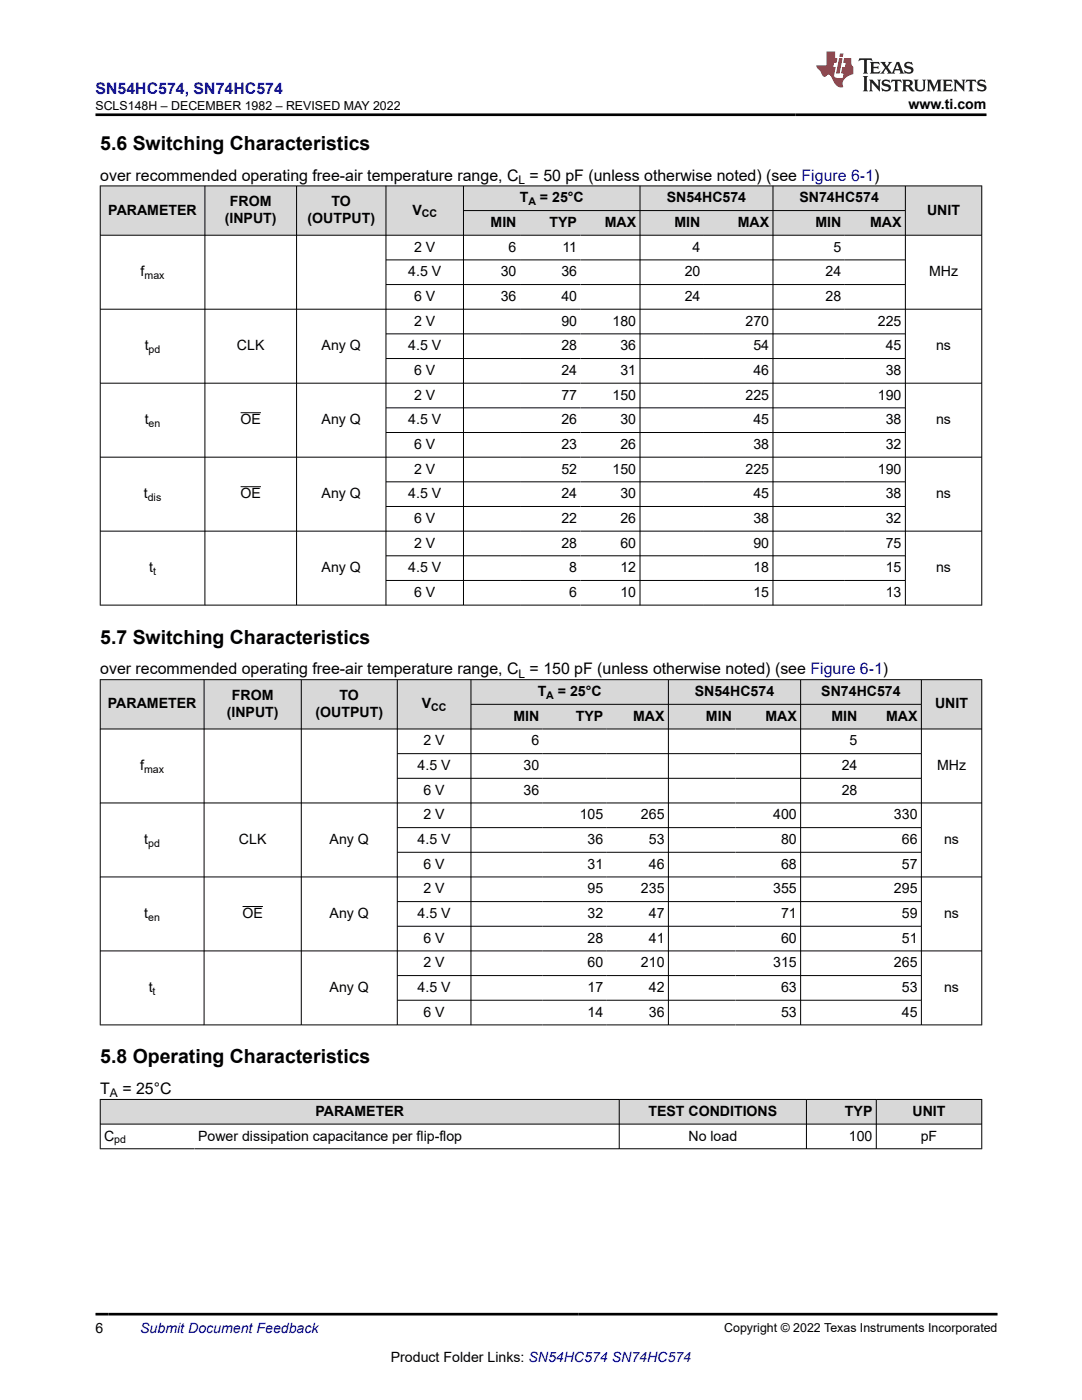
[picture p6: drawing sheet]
<svg xmlns="http://www.w3.org/2000/svg" width="216mm" height="279mm" viewBox="0 0 216 279" stroke-linecap="round" stroke-linejoin="round" font-family="sans-serif">
<g fill="#d8d8d8">
<path d="M20 37.1h175.9v4.9h-175.9z" fill-rule="evenodd"/>
<path d="M20.1 37.2h20.7v9.7h-20.7z" fill-rule="evenodd"/>
<path d="M40.9 37.2h18.2v9.7h-18.2z" fill-rule="evenodd"/>
<path d="M59.2 37.2h17.8v9.7h-17.8z" fill-rule="evenodd"/>
<path d="M77.1 37.2h15.3v9.7h-15.3z" fill-rule="evenodd"/>
<path d="M92.5 37.2h35.1v4.8h-35.1z" fill-rule="evenodd"/>
<path d="M127.8 37.2h26.4v4.8h-26.4z" fill-rule="evenodd"/>
<path d="M154.3 37.2h26.3v4.8h-26.3z" fill-rule="evenodd"/>
<path d="M180.7 37.2h15.1v9.7h-15.1z" fill-rule="evenodd"/>
<path d="M92.5 42.1h11.3v4.8h-11.3z" fill-rule="evenodd"/>
<path d="M103.8 42.1h12.1v4.8h-12.1z" fill-rule="evenodd"/>
<path d="M115.9 42.1h11.7v4.8h-11.7z" fill-rule="evenodd"/>
<path d="M127.8 42.1h12.7v4.8h-12.7z" fill-rule="evenodd"/>
<path d="M140.5 42.1h13.7v4.8h-13.7z" fill-rule="evenodd"/>
<path d="M154.3 42.1h14.3v4.8h-14.3z" fill-rule="evenodd"/>
<path d="M168.6 42.1h12v4.8h-12z" fill-rule="evenodd"/>
</g>
<g fill="none" stroke="#000" stroke-width=".2">
<path d="M19.9 37.1h176.1M20 37v83.8M40.9 37v83.8M59.2 37v83.8M77 37v83.8M92.5 37v83.8M127.7 37v83.8M154.2 37v83.8M180.7 37v83.8M195.9 37v83.8M19.9 46.9h176.1M77 51.9h103.7"/>
<path d="M77 56.8h103.7M92.5 42h88.2M19.9 61.7h176.1M19.9 76.5h176.1M77 66.6h103.7M77 71.6h103.7M19.9 91.2h176.1M48 82.4h4.1M48 97.1h4.1M77 81.4h103.7M77 86.3h103.7M77 96.2h103.7"/>
<path d="M19.9 106h176.1M77 101.1h103.7M77 110.9h103.7M77 115.8h103.7M19.9 120.8h176.1"/>
</g>
<g fill="#d8d8d8">
<path d="M20 135.6h175.9v5h-175.9z" fill-rule="evenodd"/>
<path d="M20.1 135.7h20.6v9.7h-20.6z" fill-rule="evenodd"/>
<path d="M40.8 135.7h19.3v9.7h-19.3z" fill-rule="evenodd"/>
<path d="M60.2 135.7h19v9.7h-19z" fill-rule="evenodd"/>
<path d="M79.3 135.7h14.6v9.7h-14.6z" fill-rule="evenodd"/>
<path d="M94 135.7h39.3v4.8h-39.3z" fill-rule="evenodd"/>
<path d="M133.4 135.7h26.3v4.8h-26.3z" fill-rule="evenodd"/>
<path d="M159.8 135.7h24v4.8h-24z" fill-rule="evenodd"/>
<path d="M183.9 135.7h11.9v9.7h-11.9z" fill-rule="evenodd"/>
<path d="M94 140.6h14.3v4.8h-14.3z" fill-rule="evenodd"/>
<path d="M108.3 140.6h12.8v4.8h-12.8z" fill-rule="evenodd"/>
<path d="M121.1 140.6h12.2v4.8h-12.2z" fill-rule="evenodd"/>
<path d="M133.4 140.6h13.3v4.8h-13.3z" fill-rule="evenodd"/>
<path d="M146.7 140.6h13v4.8h-13z" fill-rule="evenodd"/>
<path d="M159.8 140.6h12v4.8h-12z" fill-rule="evenodd"/>
<path d="M171.8 140.6h12v4.8h-12z" fill-rule="evenodd"/>
</g>
<g fill="none" stroke="#000" stroke-width=".2">
<path d="M19.9 135.6h176.1M20 135.6v69M40.7 135.6v69M60.1 135.6v69M79.3 135.6v69M94 135.6v69M133.4 135.6v69M159.8 135.6v69M183.9 135.6v69M195.9 135.6v69M19.9 145.5h176.1M79.3 150.4h104.6"/>
<path d="M79.3 155.3h104.6M94 140.6h89.9M19.9 160.2h176.1M19.9 175h176.1M79.3 165.2h104.6M79.3 170.1h104.6M79.3 179.9h104.6M19.9 189.8h176.1M48.4 180.9h4.1M79.3 184.9h104.6M79.3 194.7h104.6M79.3 199.6h104.6"/>
<path d="M19.9 204.5h176.1"/>
</g>
<g fill="#d8d8d8">
<path d="M20 219.4h175.9v4.9h-175.9z" fill-rule="evenodd"/>
<path d="M20.1 219.5h103.4v4.8h-103.4z" fill-rule="evenodd"/>
<path d="M123.6 219.5h37.3v4.8h-37.3z" fill-rule="evenodd"/>
<path d="M161 219.5h13.8v4.8h-13.8z" fill-rule="evenodd"/>
<path d="M174.9 219.5h20.9v4.8h-20.9z" fill-rule="evenodd"/>
</g>
<path d="M19.9 219.4h176.1M20 219.4v9.9M123.6 219.4v9.9M160.9 219.4v9.9M174.9 219.4v9.9M195.9 219.4v9.9M19.9 224.3h176.1M19.9 229.3h176.1" fill="none" stroke="#000" stroke-width=".2"/>
<path d="M171.5 11.6l-.2 .6 .5-.2h.6v.1v2.2l-.2 .4h1l-.2-.4v-2.2v-.1h.5l.5 .2-.1-.6zM173.6 12.4l.2 .3v1.6l-.2 .4h1.9l.1-.6a1.08 1.08 0 0 1-1.3 .2v-.7h.6l.4 .2v-.7l-.4 .2h-.6v-.5l.2-.2a1 1 0 0 1 1 .3l-.1-.5zM175.7 12.4l.9 1.1-1 1.2h.9l-.2-.2 .5-.8 .4 .8-.2 .2h1.6l-.2-.2 .2-.5h.9l.1 .5-.1 .2h.9l-.2-.4-.8-1.9h-.5l-.9 2.1-.9-1.1 .9-1h-.8l.2 .2-.4 .6-.4-.6 .2-.2zM179 12.8l.4 1h-.7zM180.7 12.5a.65 .65 0 0 0-.2 .7 .65 .65 0 0 0 .6 .5l.6 .1 .1 .3a.79 .79 0 0 1-.7 .4 .79 .79 0 0 1-.7-.5l.1 .7 .2-.1a.93 .93 0 0 0 1.1 0 .93 .93 0 0 0 .4-.9 1.46 1.46 0 0 0-1.2-.6l-.1-.3a1.09 1.09 0 0 1 1.2 .2l-.2-.6-.1 .1-.5-.2zM172.2 15.2l.2 .4v2.2l-.2 .4h1l-.2-.4v-2.2l.2-.4zM173.4 15.9l.2 .4v1.5l-.2 .4h.8l-.3-.4 .1-1.3 1.6 1.8v-2l.2-.4h-.7l.1 .2 .1 1.1-1.2-1.3zM176.2 16a.65 .65 0 0 0-.2 .8 .65 .65 0 0 0 .6 .4l.6 .2 .1 .2a.79 .79 0 0 1-.7 .4 .79 .79 0 0 1-.7-.5l.1 .7 .2-.1a.93 .93 0 0 0 1.1 .1 .93 .93 0 0 0 .4-1 1.46 1.46 0 0 0-1.2-.5l-.1-.4a1.09 1.09 0 0 1 1.2 .2l-.1-.6-.2 .1-.5-.1zM177.9 15.9l-.1 .6a.63 .63 0 0 1 .8-.3v1.6l-.3 .4h1l-.2-.4v-1.6a.66 .66 0 0 1 .8 .3l-.1-.6zM180 15.9l.2 .4v1.5l-.2 .4h1l-.2-.2-.1-.7h.5l.1 .2a.79 .79 0 0 0 1.2 .6l-1-.9a.61 .61 0 0 0 .6-.6 .61 .61 0 0 0-.5-.7zM180.8 16.2h.1a.47 .47 0 0 1 .5 .1 .47 .47 0 0 1 .1 .5l-.1 .1-.7 .1zM182.3 15.9l.2 .2a2.27 2.27 0 0 0 .4 2 1.04 1.04 0 0 0 1.7-.7v-1.3l.2-.2h-.8l.2 .4v1.1a.6 .6 0 0 1-.6 .6 .6 .6 0 0 1-.6-.6v-1.1l.3-.4zM184.9 15.9l.2 .4v1.5l-.2 .4h.8l-.3-.4v-1.4l.9 1.9 .9-1.9v1.4l-.3 .4h1l-.2-.4v-1.5l.2-.4h-.8l-.7 1.5-.6-1.5zM188.1 15.9l.2 .4v1.5l-.2 .4h1.9l.1-.6a1.09 1.09 0 0 1-1.3 .2v-.7h.6l.4 .2v-.6l-.4 .2h-.6v-.6l.2-.1a1.01 1.01 0 0 1 1 .3l-.1-.6zM190.2 15.9l.3 .4v1.5l-.3 .4h.8l-.2-.4v-1.3l1.6 1.8v-2l.2-.4h-.7l.2 .2v1.1l-1.2-1.3zM192.8 15.9l-.1 .6a.63 .63 0 0 1 .8-.3v1.6l-.3 .4h1l-.2-.4v-1.6a.66 .66 0 0 1 .8 .3l-.1-.6zM195.2 16a.65 .65 0 0 0-.2 .8 .65 .65 0 0 0 .6 .4l.6 .2 .2 .2a.79 .79 0 0 1-.7 .4 .79 .79 0 0 1-.7-.5l.1 .7 .2-.1a.93 .93 0 0 0 1 .1 .93 .93 0 0 0 .5-1 1.46 1.46 0 0 0-1.3-.5v-.4a1.09 1.09 0 0 1 1.2 .2l-.2-.6-.2 .1-.5-.1z" fill="#231f20"/>
<path d="M164.9 10.3v2.7h-2l.1 .4 .8 1a.95 .95 0 0 0 1 .9 .59 .59 0 0 1 .5-.4 .59 .59 0 0 1 .5 .3l.4 .8a1.59 1.59 0 0 0 2.1 1.4 1.61 1.61 0 0 1 1-2.3l1-.3-.1-1.5a1.59 1.59 0 0 1-.3-1.7h-1.5l-.2 .9h.6l-.2 .9h-.5l-.2 .9v.3l.4 .1-.1 .9h-.7a.73 .73 0 0 1-1-.7l.3-1.5h-.5l.1-.9h.5l.2-.9h-.5v-1.3zM167.4 11.6l-.6 3.1h.7l.6-3.1zM167.6 10.7l-.1 .6h.7l.1-.6z" fill="#ed1c24"/>
<path d="M19 22.9h177.8M19 262.3h180" fill="none" stroke="#000" stroke-width=".53"/>
<g font-size="3.9">
<text x="20" y="29.9">5.6 Switching Characteristics</text>
<text x="20" y="128.4">5.7 Switching Characteristics</text>
<text x="20" y="212.2">5.8 Operating Characteristics</text>
</g>
<text font-size="3.2" fill="#00f" x="19" y="18.7">SN54HC574, SN74HC574</text>
<g font-size="3.2">
<text x="20" y="36.1">over recommended operating free-air temperature range, C = 50 pF (unless otherwise noted) (see Figure 6-1)</text>
<text x="20" y="134.6">over recommended operating free-air temperature range, C = 150 pF (unless otherwise noted) (see Figure 6-1)</text>
<text x="20" y="218.4">T</text>
<text x="24.4" y="218.4">= 25°C</text>
</g>
<g font-size="2.8">
<text x="181.3" y="21.8">www.ti.com</text>
<text x="45.9" y="41.1">FROM</text>
<text x="66.2" y="41.1">TO</text>
<text x="103.7" y="40.4">T</text>
<text x="107.7" y="40.4">= 25°C</text>
<text x="133.1" y="40.4">SN54HC574</text>
<text x="159.5" y="40.4">SN74HC574</text>
<text x="21.6" y="42.8">PARAMETER</text>
<text x="44.9" y="44.5">(INPUT)</text>
<text x="61.4" y="44.5">(OUTPUT)</text>
<text x="82.3" y="42.8">V</text>
<text x="97.9" y="45.3">MIN</text>
<text x="109.7" y="45.3">TYP</text>
<text x="120.7" y="45.3">MAX</text>
<text x="134.6" y="45.3">MIN</text>
<text x="147.2" y="45.3">MAX</text>
<text x="162.7" y="45.3">MIN</text>
<text x="173.6" y="45.3">MAX</text>
<text x="185" y="42.8">UNIT</text>
<text x="82.6" y="50.2">2 V</text>
<text x="101.5" y="50.2">6</text>
<text x="112.2" y="50.2">11</text>
<text x="138.2" y="50.2">4</text>
<text x="166.3" y="50.2">5</text>
<text x="28.1" y="55.1">f</text>
<text x="81.5" y="55.1">4.5 V</text>
<text x="99.9" y="55.1">30</text>
<text x="112" y="55.1">36</text>
<text x="136.6" y="55.1">20</text>
<text x="164.7" y="55.1">24</text>
<text x="185.4" y="55.1">MHz</text>
<text x="82.6" y="60.1">6 V</text>
<text x="82.6" y="65">2 V</text>
<text x="99.9" y="60.1">36</text>
<text x="112" y="60.1">40</text>
<text x="112" y="65">90</text>
<text x="122.2" y="65">180</text>
<text x="136.6" y="60.1">24</text>
<text x="148.8" y="65">270</text>
<text x="164.7" y="60.1">28</text>
<text x="175.2" y="65">225</text>
<text x="28.9" y="69.9">t</text>
<text x="47.3" y="69.9">CLK</text>
<text x="64.2" y="69.9">Any Q</text>
<text x="81.5" y="69.9">4.5 V</text>
<text x="112" y="69.9">28</text>
<text x="123.8" y="69.9">36</text>
<text x="150.3" y="69.9">54</text>
<text x="176.8" y="69.9">45</text>
<text x="186.8" y="69.9">ns</text>
<text x="82.6" y="74.8">6 V</text>
<text x="112" y="74.8">24</text>
<text x="123.8" y="74.8">31</text>
<text x="150.3" y="74.8">46</text>
<text x="176.8" y="74.8">38</text>
<text x="82.6" y="79.7">2 V</text>
<text x="112" y="79.7">77</text>
<text x="122.2" y="79.7">150</text>
<text x="148.8" y="79.7">225</text>
<text x="175.2" y="79.7">190</text>
<text x="28.9" y="84.7">t</text>
<text x="48" y="84.7">OE</text>
<text x="64.2" y="84.7">Any Q</text>
<text x="81.5" y="84.7">4.5 V</text>
<text x="82.6" y="89.6">6 V</text>
<text x="112" y="84.7">26</text>
<text x="112" y="89.6">23</text>
<text x="123.8" y="84.7">30</text>
<text x="123.8" y="89.6">26</text>
<text x="150.3" y="84.7">45</text>
<text x="150.3" y="89.6">38</text>
<text x="176.8" y="84.7">38</text>
<text x="176.8" y="89.6">32</text>
<text x="186.8" y="84.7">ns</text>
<text x="82.6" y="94.5">2 V</text>
<text x="112" y="94.5">52</text>
<text x="122.2" y="94.5">150</text>
<text x="148.8" y="94.5">225</text>
<text x="175.2" y="94.5">190</text>
<text x="28.7" y="99.4">t</text>
<text x="48" y="99.4">OE</text>
<text x="64.2" y="99.4">Any Q</text>
<text x="81.5" y="99.4">4.5 V</text>
<text x="112" y="99.4">24</text>
<text x="123.8" y="99.4">30</text>
<text x="150.3" y="99.4">45</text>
<text x="176.8" y="99.4">38</text>
<text x="186.8" y="99.4">ns</text>
<text x="82.6" y="104.4">6 V</text>
<text x="112" y="104.4">22</text>
<text x="123.8" y="104.4">26</text>
<text x="150.3" y="104.4">38</text>
<text x="176.8" y="104.4">32</text>
<text x="82.6" y="109.3">2 V</text>
<text x="112" y="109.3">28</text>
<text x="123.8" y="109.3">60</text>
<text x="150.3" y="109.3">90</text>
<text x="176.8" y="109.3">75</text>
<text x="29.8" y="114.2">t</text>
<text x="64.2" y="114.2">Any Q</text>
<text x="81.5" y="114.2">4.5 V</text>
<text x="82.6" y="119.1">6 V</text>
<text x="113.6" y="114.2">8</text>
<text x="113.6" y="119.1">6</text>
<text x="123.8" y="114.2">12</text>
<text x="123.8" y="119.1">10</text>
<text x="150.3" y="114.2">18</text>
<text x="150.3" y="119.1">15</text>
<text x="176.8" y="114.2">15</text>
<text x="176.8" y="119.1">13</text>
<text x="186.8" y="114.2">ns</text>
<text x="21.5" y="141.4">PARAMETER</text>
<text x="45.2" y="143.1">(INPUT)</text>
<text x="46.3" y="139.7">FROM</text>
<text x="63" y="143.1">(OUTPUT)</text>
<text x="67.8" y="139.7">TO</text>
<text x="84.2" y="141.4">V</text>
<text x="102.4" y="143.8">MIN</text>
<text x="107.3" y="138.9">T</text>
<text x="111.3" y="138.9">= 25°C</text>
<text x="114.9" y="143.8">TYP</text>
<text x="126.3" y="143.8">MAX</text>
<text x="138.6" y="138.9">SN54HC574</text>
<text x="140.9" y="143.8">MIN</text>
<text x="152.7" y="143.8">MAX</text>
<text x="163.9" y="138.9">SN74HC574</text>
<text x="165.9" y="143.8">MIN</text>
<text x="176.8" y="143.8">MAX</text>
<text x="186.6" y="141.4">UNIT</text>
<text x="84.5" y="148.8">2 V</text>
<text x="106" y="148.8">6</text>
<text x="169.5" y="148.8">5</text>
<text x="28" y="153.7">f</text>
<text x="83.3" y="153.7">4.5 V</text>
<text x="104.5" y="153.7">30</text>
<text x="168" y="153.7">24</text>
<text x="187" y="153.7">MHz</text>
<text x="84.5" y="158.6">6 V</text>
<text x="104.5" y="158.6">36</text>
<text x="168" y="158.6">28</text>
<text x="84.5" y="163.5">2 V</text>
<text x="115.7" y="163.5">105</text>
<text x="127.9" y="163.5">265</text>
<text x="154.3" y="163.5">400</text>
<text x="178.4" y="163.5">330</text>
<text x="28.8" y="168.4">t</text>
<text x="47.7" y="168.4">CLK</text>
<text x="65.8" y="168.4">Any Q</text>
<text x="83.3" y="168.4">4.5 V</text>
<text x="84.5" y="173.4">6 V</text>
<text x="117.2" y="168.4">36</text>
<text x="117.2" y="173.4">31</text>
<text x="129.5" y="168.4">53</text>
<text x="129.5" y="173.4">46</text>
<text x="155.8" y="168.4">80</text>
<text x="155.8" y="173.4">68</text>
<text x="179.9" y="168.4">66</text>
<text x="179.9" y="173.4">57</text>
<text x="188.4" y="168.4">ns</text>
<text x="84.5" y="178.3">2 V</text>
<text x="117.2" y="178.3">95</text>
<text x="127.9" y="178.3">235</text>
<text x="154.3" y="178.3">355</text>
<text x="178.4" y="178.3">295</text>
<text x="28.8" y="183.2">t</text>
<text x="48.4" y="183.2">OE</text>
<text x="65.8" y="183.2">Any Q</text>
<text x="83.3" y="183.2">4.5 V</text>
<text x="117.2" y="183.2">32</text>
<text x="129.5" y="183.2">47</text>
<text x="155.8" y="183.2">71</text>
<text x="179.9" y="183.2">59</text>
<text x="188.4" y="183.2">ns</text>
<text x="84.5" y="188.1">6 V</text>
<text x="117.2" y="188.1">28</text>
<text x="129.5" y="188.1">41</text>
<text x="155.8" y="188.1">60</text>
<text x="179.9" y="188.1">51</text>
<text x="29.7" y="198">t</text>
<text x="65.8" y="198">Any Q</text>
<text x="83.3" y="198">4.5 V</text>
<text x="84.5" y="193.1">2 V</text>
<text x="117.2" y="193.1">60</text>
<text x="117.2" y="198">17</text>
<text x="127.9" y="193.1">210</text>
<text x="129.5" y="198">42</text>
<text x="154.3" y="193.1">315</text>
<text x="155.8" y="198">63</text>
<text x="178.4" y="193.1">265</text>
<text x="179.9" y="198">53</text>
<text x="188.4" y="198">ns</text>
<text x="84.5" y="202.9">6 V</text>
<text x="117.2" y="202.9">14</text>
<text x="129.5" y="202.9">36</text>
<text x="155.8" y="202.9">53</text>
<text x="179.9" y="202.9">45</text>
<text x="20.8" y="227.6">C</text>
<text x="39.5" y="227.6">Power dissipation capacitance per flip-flop</text>
<text x="62.9" y="222.7">PARAMETER</text>
<text x="129.4" y="222.7">TEST CONDITIONS</text>
<text x="137.4" y="227.6">No load</text>
<text x="168.6" y="222.7">TYP</text>
<text x="169.4" y="227.6">100</text>
<text x="182.1" y="222.7">UNIT</text>
<text x="183.7" y="227.6">pF</text>
<text x="19" y="266.1">6</text>
<text x="78" y="271.7">Product Folder Links: SN54HC574 SN74HC574</text>
</g>
<text font-size="2.8" fill="#00f" x="28" y="266.1">Submit Document Feedback</text>
<g font-size="2.5">
<text x="19" y="21.9">SCLS148H – DECEMBER 1982 – REVISED MAY 2022</text>
<text x="144.5" y="265.8">Copyright © 2022 Texas Instruments Incorporated</text>
</g>
<g font-size="2.4">
<text x="103.5" y="36.7">L</text>
<text x="103.5" y="135.2">L</text>
<text x="21.9" y="219">A</text>
</g>
<g font-size="2.1">
<text x="105.4" y="40.9">A</text>
<text x="84.2" y="43.4">CC</text>
<text x="28.8" y="55.7">max</text>
<text x="29.7" y="70.5">pd</text>
<text x="29.7" y="85.2">en</text>
<text x="29.5" y="100">dis</text>
<text x="30.5" y="114.8">t</text>
<text x="86" y="141.9">CC</text>
<text x="109" y="139.5">A</text>
<text x="28.8" y="154.2">max</text>
<text x="29.6" y="169">pd</text>
<text x="29.6" y="183.8">en</text>
<text x="30.5" y="198.5">t</text>
<text x="22.8" y="228.2">pd</text>
</g>
</svg>
